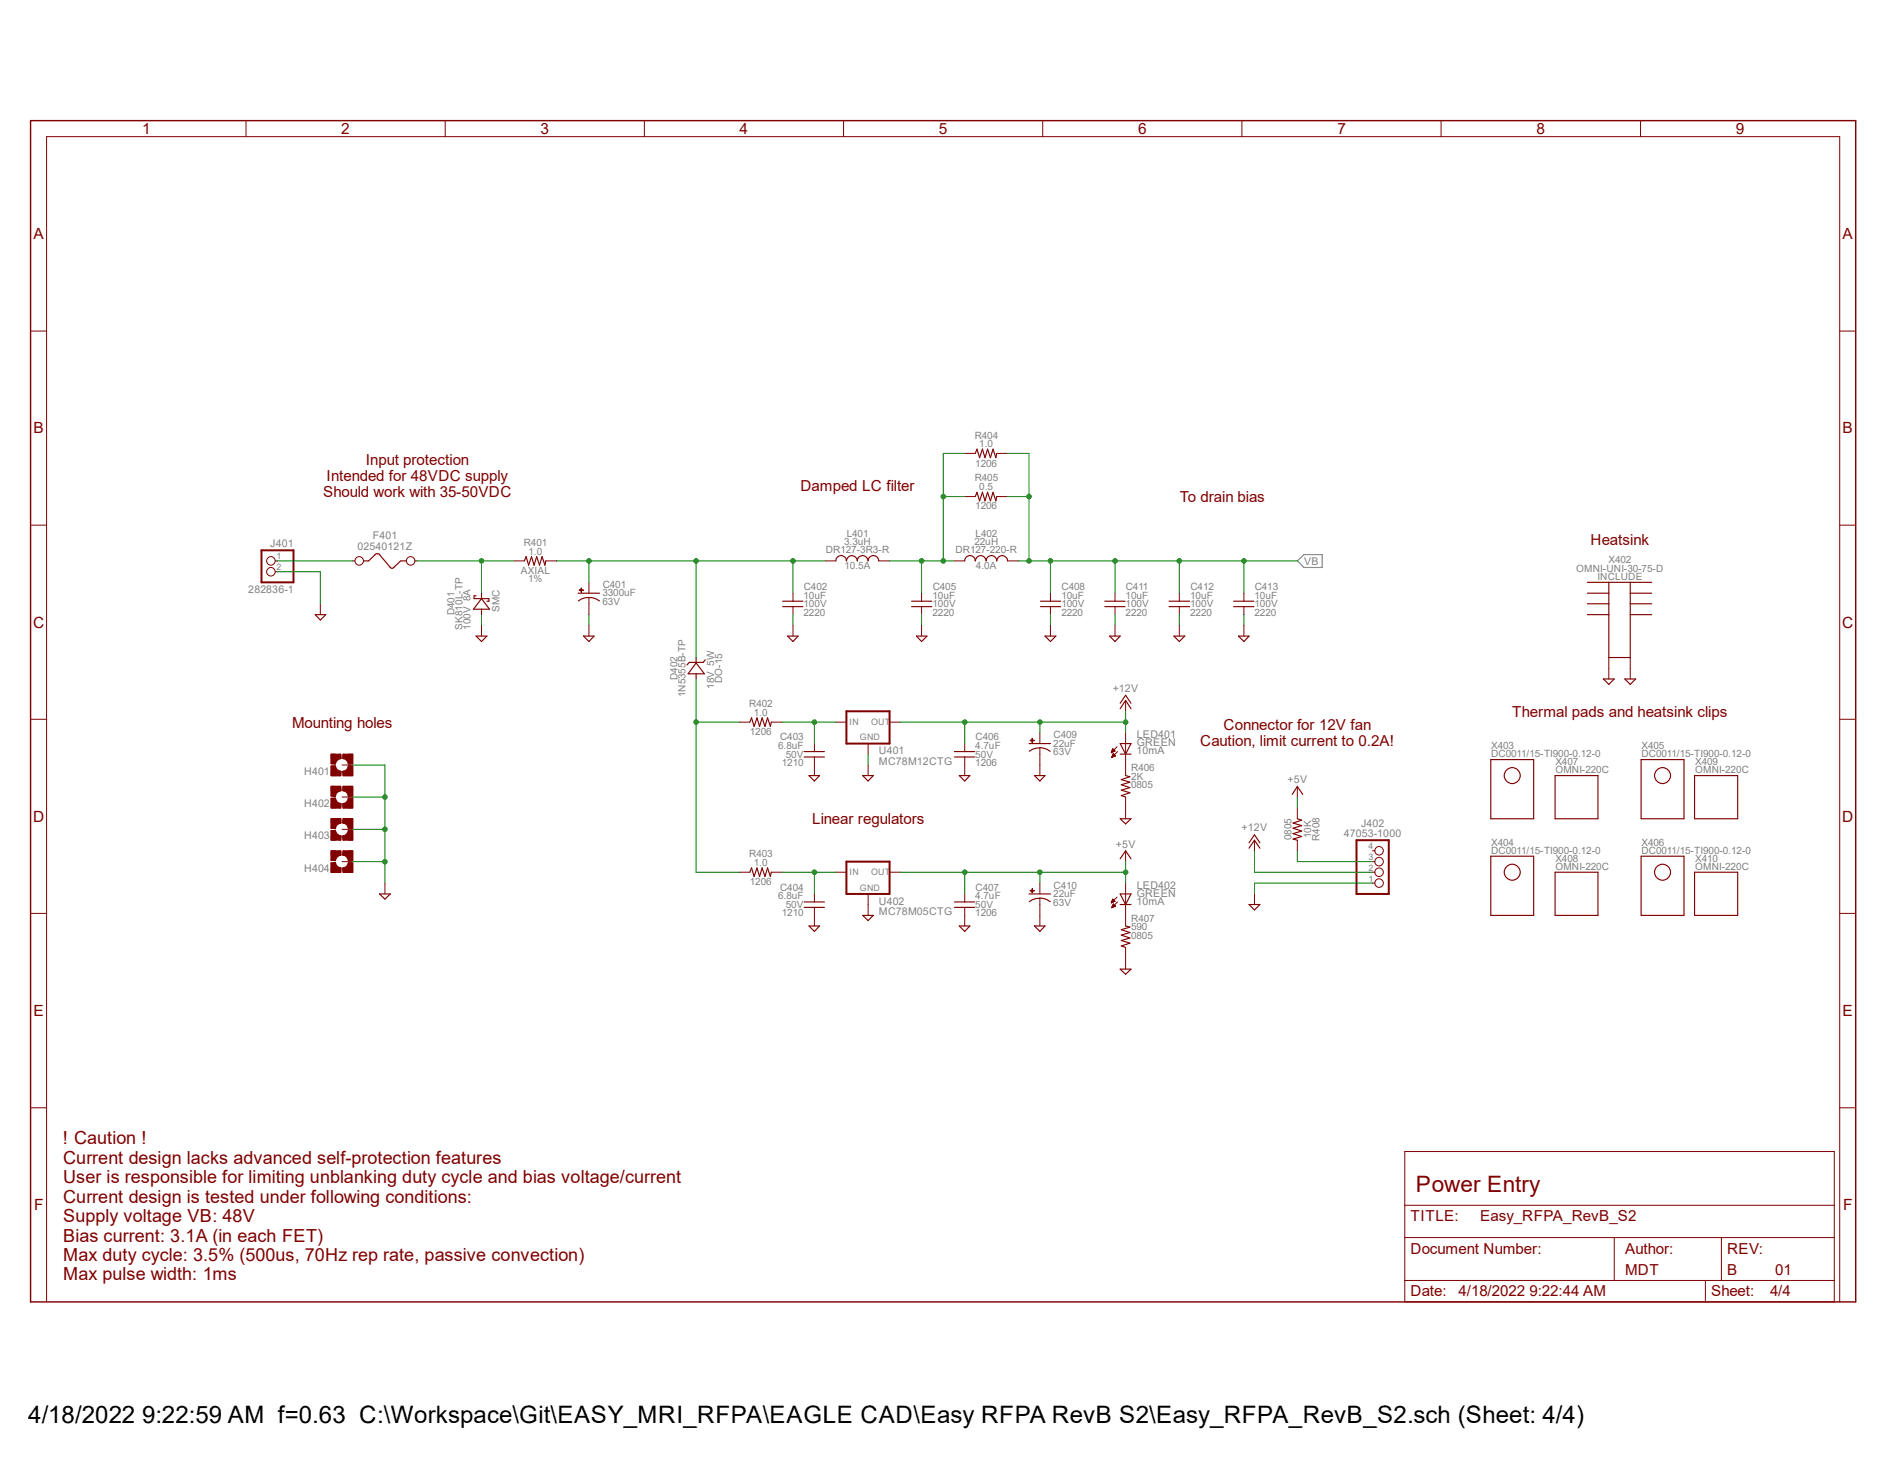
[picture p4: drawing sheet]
<svg xmlns="http://www.w3.org/2000/svg" width="279mm" height="216mm" viewBox="0 0 279 216" stroke-linecap="round" stroke-linejoin="round" font-family="sans-serif">
<path d="M192.2 83.1l1-1h2.7v1.9h-2.7z" fill="none" stroke="#808080" stroke-width=".17"/>
<path d="M125.4 105.3h6.4v4.8h-6.4zM125.4 127.6h6.4v4.8h-6.4z" fill="none" stroke="#800000" stroke-width=".3"/>
<g fill="none" stroke="#800000" stroke-width=".15">
<path d="M71.3 92.6v1.6M76.1 83.1h1.6M80.9 83.1h1.6M87.2 88.5v.9M123.8 106.9h1.6M128.6 110.1v1.6M128.6 113.3v1.6M131.8 106.9h1.5M166.8 103.7v1.6M123.8 129.2h1.6M128.6 132.4v3.2M131.8 129.2h1.5"/>
<path d="M166.8 126v1.6"/>
</g>
<g fill="none" stroke="#800000" stroke-width=".17">
<path d="M70.5 88.2h-.3v.4h2.2v.4h-.3M70.5 94.2h1.6l-.8 .8zM71.3 88.6l1.2 1.6h-2.4zM71.3 87.8v.8M71.3 90.2v.8M77.7 83.1l.2-.7 .4 1.3 .4-1.3 .4 1.3 .4-1.3 .4 1.3 .4-1.3 .4 1.3 .2-.6M85.6 87.8h3.2M85.7 89a2.67 2.67 0 0 1 3.1 0M127.8 114.9h1.6l-.8 .8zM165.9 104.9l.9-1.2 .8 1.2M165.9 104.1l.9-1.1 .8 1.1M127.8 135.6h1.6l-.8 .7z"/>
<path d="M165.9 127.2l.9-1.2 .8 1.2"/>
</g>
<path d="M85.8 87.3h.6v.1h-.6z" fill-rule="evenodd" fill="#800000"/>
<path d="M85.8 87.3h.6v.1h-.6z" fill="none" stroke="#800000" stroke-width=".15"/>
<path d="M86.1 87.1v.6z" fill-rule="evenodd" fill="#800000"/>
<g fill="none" stroke="#800000" stroke-width=".15">
<path d="M47.5 89.4v1.6M86.1 87.1v.6zM87.2 86.2v1.6M87.2 89.4v1.6M87.2 92.6v1.6M136.5 87.8v1.2M136.5 89.8v1.2M136.5 92.6v1.6M155.6 87.8v1.2M155.6 89.8v1.2M155.6 92.6v1.6M109.5 106.9h1.6"/>
<path d="M114.3 106.9h1.6M109.5 129.2h1.6M114.3 129.2h1.6"/>
</g>
<path d="M46.7 91h1.6l-.8 .8zM86.4 94.2h1.6l-.8 .8zM135 89h3M135 89.8h3M135.8 94.2h1.5l-.8 .8zM154.1 89h3M154.1 89.8h3M154.8 94.2h1.6l-.8 .8zM111.1 106.9l.2-.6 .4 1.3 .4-1.3 .4 1.3 .4-1.3 .4 1.3 .4-1.3 .4 1.3 .2-.7M111.1 129.2l.2-.7 .4 1.3 .4-1.3 .4 1.3 .4-1.3 .4 1.3 .4-1.3 .4 1.3 .2-.6" fill="none" stroke="#800000" stroke-width=".17"/>
<path d="M49.1 113.5l.6-.1a.87 .87 0 0 0 .8 .8v.7a1.54 1.54 0 0 1-1.4-1.4z" fill-rule="evenodd" fill="#800000"/>
<path d="M49.1 113.5l.6-.1a.87 .87 0 0 0 .8 .8v.7a1.54 1.54 0 0 1-1.4-1.4z" fill="none" stroke="#800000" stroke-width=".15"/>
<path d="M50.8 114.2a.87 .87 0 0 0 .8-.8l.6 .1a1.45 1.45 0 0 1-1.4 1.4z" fill-rule="evenodd" fill="#800000"/>
<path d="M50.8 114.2a.87 .87 0 0 0 .8-.8l.6 .1a1.45 1.45 0 0 1-1.4 1.4z" fill="none" stroke="#800000" stroke-width=".15"/>
<path d="M50.8 111.7a1.54 1.54 0 0 1 1.4 1.4l-.6 .1a.96 .96 0 0 0-.8-.9z" fill-rule="evenodd" fill="#800000"/>
<path d="M50.8 111.7a1.54 1.54 0 0 1 1.4 1.4l-.6 .1a.96 .96 0 0 0-.8-.9z" fill="none" stroke="#800000" stroke-width=".15"/>
<path d="M49.5 112.1l.4-.2 .6-.2v.6a.96 .96 0 0 0-.8 .9l-.6-.1 .1-.6z" fill-rule="evenodd" fill="#800000"/>
<path d="M49.5 112.1l.4-.2 .6-.2v.6a.96 .96 0 0 0-.8 .9l-.6-.1 .1-.6z" fill="none" stroke="#800000" stroke-width=".15"/>
<path d="M51.6 113.4h.7v1.5h-.7z" fill-rule="evenodd" fill="#800000"/>
<path d="M51.6 113.4h.7v1.5h-.7z" fill="none" stroke="#800000" stroke-width=".15"/>
<path d="M50.8 114.2h1.4v.7h-1.4z" fill-rule="evenodd" fill="#800000"/>
<path d="M50.8 114.2h1.4v.7h-1.4z" fill="none" stroke="#800000" stroke-width=".15"/>
<path d="M51.6 111.7h.7v1.4h-.7z" fill-rule="evenodd" fill="#800000"/>
<path d="M51.6 111.7h.7v1.4h-.7z" fill="none" stroke="#800000" stroke-width=".15"/>
<path d="M50.8 111.7h1.4v.7h-1.4z" fill-rule="evenodd" fill="#800000"/>
<path d="M50.8 111.7h1.4v.7h-1.4z" fill="none" stroke="#800000" stroke-width=".15"/>
<path d="M49 111.7h.7v1.4h-.7z" fill-rule="evenodd" fill="#800000"/>
<path d="M49 111.7h.7v1.4h-.7z" fill="none" stroke="#800000" stroke-width=".15"/>
<path d="M49.1 111.7h1.4v.7h-1.4z" fill-rule="evenodd" fill="#800000"/>
<path d="M49.1 111.7h1.4v.7h-1.4z" fill="none" stroke="#800000" stroke-width=".15"/>
<path d="M49.1 114.2h1.4v.7h-1.4z" fill-rule="evenodd" fill="#800000"/>
<path d="M49.1 114.2h1.4v.7h-1.4z" fill="none" stroke="#800000" stroke-width=".15"/>
<path d="M49 113.4h.7v1.5h-.7z" fill-rule="evenodd" fill="#800000"/>
<path d="M49 113.4h.7v1.5h-.7zM50.7 113.3h1.5" fill="none" stroke="#800000" stroke-width=".15"/>
<path d="M49.1 118.2h.6a.87 .87 0 0 0 .8 .8v.6a1.65 1.65 0 0 1-1.4-1.4z" fill-rule="evenodd" fill="#800000"/>
<path d="M49.1 118.2h.6a.87 .87 0 0 0 .8 .8v.6a1.65 1.65 0 0 1-1.4-1.4z" fill="none" stroke="#800000" stroke-width=".15"/>
<path d="M51.6 118.2h.6a1.54 1.54 0 0 1-1.4 1.4v-.6a.87 .87 0 0 0 .8-.8z" fill-rule="evenodd" fill="#800000"/>
<path d="M51.6 118.2h.6a1.54 1.54 0 0 1-1.4 1.4v-.6a.87 .87 0 0 0 .8-.8z" fill="none" stroke="#800000" stroke-width=".15"/>
<path d="M50.8 116.5a1.54 1.54 0 0 1 1.4 1.4h-.6a.87 .87 0 0 0-.8-.8z" fill-rule="evenodd" fill="#800000"/>
<path d="M50.8 116.5a1.54 1.54 0 0 1 1.4 1.4h-.6a.87 .87 0 0 0-.8-.8z" fill="none" stroke="#800000" stroke-width=".15"/>
<path d="M49.5 116.9l.4-.3 .6-.1v.6a.87 .87 0 0 0-.8 .8h-.6l.1-.6z" fill-rule="evenodd" fill="#800000"/>
<path d="M49.5 116.9l.4-.3 .6-.1v.6a.87 .87 0 0 0-.8 .8h-.6l.1-.6z" fill="none" stroke="#800000" stroke-width=".15"/>
<path d="M51.6 118.2h.7v1.4h-.7z" fill-rule="evenodd" fill="#800000"/>
<path d="M51.6 118.2h.7v1.4h-.7z" fill="none" stroke="#800000" stroke-width=".15"/>
<path d="M50.8 119h1.4v.7h-1.4z" fill-rule="evenodd" fill="#800000"/>
<path d="M50.8 119h1.4v.7h-1.4z" fill="none" stroke="#800000" stroke-width=".15"/>
<path d="M51.6 116.5h.7v1.4h-.7z" fill-rule="evenodd" fill="#800000"/>
<path d="M51.6 116.5h.7v1.4h-.7z" fill="none" stroke="#800000" stroke-width=".15"/>
<path d="M50.8 116.4h1.4v.7h-1.4z" fill-rule="evenodd" fill="#800000"/>
<path d="M50.8 116.4h1.4v.7h-1.4z" fill="none" stroke="#800000" stroke-width=".15"/>
<path d="M49 116.5h.7v1.4h-.7z" fill-rule="evenodd" fill="#800000"/>
<path d="M49 116.5h.7v1.4h-.7z" fill="none" stroke="#800000" stroke-width=".15"/>
<path d="M49.1 116.4h1.4v.7h-1.4z" fill-rule="evenodd" fill="#800000"/>
<path d="M49.1 116.4h1.4v.7h-1.4z" fill="none" stroke="#800000" stroke-width=".15"/>
<path d="M49.1 119h1.4v.7h-1.4z" fill-rule="evenodd" fill="#800000"/>
<path d="M49.1 119h1.4v.7h-1.4z" fill="none" stroke="#800000" stroke-width=".15"/>
<path d="M49 118.2h.7v1.4h-.7z" fill-rule="evenodd" fill="#800000"/>
<path d="M49 118.2h.7v1.4h-.7zM50.7 118h1.5" fill="none" stroke="#800000" stroke-width=".15"/>
<path d="M49.1 123l.6-.1a.96 .96 0 0 0 .8 .9v.6a1.65 1.65 0 0 1-1.4-1.4z" fill-rule="evenodd" fill="#800000"/>
<path d="M49.1 123l.6-.1a.96 .96 0 0 0 .8 .9v.6a1.65 1.65 0 0 1-1.4-1.4z" fill="none" stroke="#800000" stroke-width=".15"/>
<path d="M51.6 122.9l.6 .1a1.54 1.54 0 0 1-1.4 1.4v-.6a.96 .96 0 0 0 .8-.9z" fill-rule="evenodd" fill="#800000"/>
<path d="M51.6 122.9l.6 .1a1.54 1.54 0 0 1-1.4 1.4v-.6a.96 .96 0 0 0 .8-.9z" fill="none" stroke="#800000" stroke-width=".15"/>
<path d="M50.8 121.2a1.45 1.45 0 0 1 1.4 1.4l-.6 .1a.87 .87 0 0 0-.8-.8z" fill-rule="evenodd" fill="#800000"/>
<path d="M50.8 121.2a1.45 1.45 0 0 1 1.4 1.4l-.6 .1a.87 .87 0 0 0-.8-.8z" fill="none" stroke="#800000" stroke-width=".15"/>
<path d="M49.5 121.7l.4-.3 .6-.2v.7a.87 .87 0 0 0-.8 .8l-.6-.1 .1-.6z" fill-rule="evenodd" fill="#800000"/>
<path d="M49.5 121.7l.4-.3 .6-.2v.7a.87 .87 0 0 0-.8 .8l-.6-.1 .1-.6z" fill="none" stroke="#800000" stroke-width=".15"/>
<path d="M51.6 123h.7v1.4h-.7z" fill-rule="evenodd" fill="#800000"/>
<path d="M51.6 123h.7v1.4h-.7z" fill="none" stroke="#800000" stroke-width=".15"/>
<path d="M50.8 123.7h1.4v.7h-1.4z" fill-rule="evenodd" fill="#800000"/>
<path d="M50.8 123.7h1.4v.7h-1.4z" fill="none" stroke="#800000" stroke-width=".15"/>
<path d="M51.6 121.2h.7v1.5h-.7z" fill-rule="evenodd" fill="#800000"/>
<path d="M51.6 121.2h.7v1.5h-.7z" fill="none" stroke="#800000" stroke-width=".15"/>
<path d="M50.8 121.2h1.4v.7h-1.4z" fill-rule="evenodd" fill="#800000"/>
<path d="M50.8 121.2h1.4v.7h-1.4z" fill="none" stroke="#800000" stroke-width=".15"/>
<path d="M49 121.2h.7v1.5h-.7z" fill-rule="evenodd" fill="#800000"/>
<path d="M49 121.2h.7v1.5h-.7z" fill="none" stroke="#800000" stroke-width=".15"/>
<path d="M49.1 121.2h1.4v.7h-1.4z" fill-rule="evenodd" fill="#800000"/>
<path d="M49.1 121.2h1.4v.7h-1.4z" fill="none" stroke="#800000" stroke-width=".15"/>
<path d="M49.1 123.7h1.4v.7h-1.4z" fill-rule="evenodd" fill="#800000"/>
<path d="M49.1 123.7h1.4v.7h-1.4z" fill="none" stroke="#800000" stroke-width=".15"/>
<path d="M49 123h.7v1.4h-.7z" fill-rule="evenodd" fill="#800000"/>
<path d="M49 123h.7v1.4h-.7zM50.7 122.8h1.5" fill="none" stroke="#800000" stroke-width=".15"/>
<path d="M49.1 127.8l.6-.1a.87 .87 0 0 0 .8 .8v.7a1.55 1.55 0 0 1-1.4-1.4z" fill-rule="evenodd" fill="#800000"/>
<path d="M49.1 127.8l.6-.1a.87 .87 0 0 0 .8 .8v.7a1.55 1.55 0 0 1-1.4-1.4z" fill="none" stroke="#800000" stroke-width=".15"/>
<path d="M50.8 128.5a.87 .87 0 0 0 .8-.8l.6 .1a1.45 1.45 0 0 1-1.4 1.4z" fill-rule="evenodd" fill="#800000"/>
<path d="M50.8 128.5a.87 .87 0 0 0 .8-.8l.6 .1a1.45 1.45 0 0 1-1.4 1.4z" fill="none" stroke="#800000" stroke-width=".15"/>
<path d="M50.8 126a1.54 1.54 0 0 1 1.4 1.4l-.6 .1a.96 .96 0 0 0-.8-.9z" fill-rule="evenodd" fill="#800000"/>
<path d="M50.8 126a1.54 1.54 0 0 1 1.4 1.4l-.6 .1a.96 .96 0 0 0-.8-.9z" fill="none" stroke="#800000" stroke-width=".15"/>
<path d="M49.5 126.4l.4-.2 .6-.2v.6a.96 .96 0 0 0-.8 .9l-.6-.1 .1-.6z" fill-rule="evenodd" fill="#800000"/>
<path d="M49.5 126.4l.4-.2 .6-.2v.6a.96 .96 0 0 0-.8 .9l-.6-.1 .1-.6z" fill="none" stroke="#800000" stroke-width=".15"/>
<path d="M51.6 127.8h.7v1.4h-.7z" fill-rule="evenodd" fill="#800000"/>
<path d="M51.6 127.8h.7v1.4h-.7z" fill="none" stroke="#800000" stroke-width=".15"/>
<path d="M50.8 128.5h1.4v.7h-1.4z" fill-rule="evenodd" fill="#800000"/>
<path d="M50.8 128.5h1.4v.7h-1.4z" fill="none" stroke="#800000" stroke-width=".15"/>
<path d="M51.6 126h.7v1.4h-.7z" fill-rule="evenodd" fill="#800000"/>
<path d="M51.6 126h.7v1.4h-.7z" fill="none" stroke="#800000" stroke-width=".15"/>
<path d="M50.8 126h1.4v.7h-1.4z" fill-rule="evenodd" fill="#800000"/>
<path d="M50.8 126h1.4v.7h-1.4z" fill="none" stroke="#800000" stroke-width=".15"/>
<path d="M49 126h.7v1.4h-.7z" fill-rule="evenodd" fill="#800000"/>
<path d="M49 126h.7v1.4h-.7z" fill="none" stroke="#800000" stroke-width=".15"/>
<path d="M49.1 126h1.4v.7h-1.4z" fill-rule="evenodd" fill="#800000"/>
<path d="M49.1 126h1.4v.7h-1.4z" fill="none" stroke="#800000" stroke-width=".15"/>
<path d="M49.1 128.5h1.4v.7h-1.4z" fill-rule="evenodd" fill="#800000"/>
<path d="M49.1 128.5h1.4v.7h-1.4z" fill="none" stroke="#800000" stroke-width=".15"/>
<path d="M49 127.8h.7v1.4h-.7z" fill-rule="evenodd" fill="#800000"/>
<g fill="none" stroke="#800000" stroke-width=".15">
<path d="M142.9 73.5h1.6M142.9 67.1h1.6M147.7 73.5h1.6M147.7 67.1h1.6M52.2 83.1h.4M61.4 83.1h.4M117.5 87.8v1.2M117.5 89.8v1.2M117.5 92.6v1.6M122.2 83.1h1.6M130.2 83.1h1.6M141.3 83.1h1.6"/>
<path d="M149.3 83.1h1.6M165.2 87.8v1.2M165.2 89.8v1.2M165.2 92.6v1.6M174.7 87.8v1.2M174.7 89.8v1.2M174.7 92.6v1.6M184.3 87.8v1.2M184.3 89.8v1.2M184.3 92.6v1.6M238.3 97.4v3.1M241.5 97.4v3.1"/>
<path d="M120.6 110.1v1.2M120.6 112.1v2.8M142.9 110.1v1.2M142.9 112.1v2.8M164.6 111.4h.1M164.6 111.3h.2M164.7 111.3h.2M164.7 111.3h.4M164.7 111.2h.5M164.7 111.2h.4M164.7 112.1h.1M164.7 112.1h.2"/>
<path d="M164.8 111.1h.3M164.8 111.1h.2M164.8 112h.2M164.8 112h.3M164.8 111h.2M164.8 111h.1M164.8 111.9h.5M164.8 111.9h.4M164.8 110.9h.1M164.8 111.8h.3M164.9 111.7h.2M164.9 111.7h.1"/>
<path d="M164.9 111.6h.1M165.2 111.2l-.4-.3-.2 .6M165.2 111.2l-.6 .3M165.3 111.9l-.4-.3-.2 .6M165.3 111.9l-.6 .3M165.5 110.6l-.9 .9M165.6 111.3l-.9 .9M166.8 108.5v6.4M166.8 118v3.2M192.2 116.5v1.5M192.2 119.6v1.6M49 127.8h.7v1.4h-.7z"/>
<path d="M50.7 127.6h1.5M57 130.8v1.6M120.6 132.4v1.2M120.6 134.4v2.7M142.9 132.4v1.2M142.9 134.4v2.7M154.1 133v.9M164.6 133.7h.1M164.6 133.6h.2M164.7 133.6h.2M164.7 133.5h.3M164.7 133.5h.4"/>
<path d="M164.7 133.4h.4M164.7 134.4h.1M164.7 134.4h.2M164.8 133.4h.3M164.8 133.3h.3M164.8 134.3h.2M164.8 134.2h.3M164.8 133.3h.2M164.8 133.3h.1M164.8 134.2h.4M164.8 133.1l.4 .4-.6 .2zM164.8 133.2h.1"/>
<path d="M164.8 134.1h.4M164.8 134.1h.3M164.9 134h.2M164.9 134h.1M164.9 133.9l.4 .3-.6 .2zM164.9 133.9h.1M165.5 132.8l-.9 .9M165.6 133.6l-.9 .8M166.8 130.8v6.3M185.8 124.4v1.6M185.8 132.4v1.5M192.2 124.4v1.6"/>
<path d="M203.3 127.6h.4M203.3 126h.4M203.3 129.2h.4M203.3 130.8h.4M166.8 140.3v3.2"/>
<circle cx="53.2" cy="83.1" r=".63"/>
<circle cx="60.8" cy="83.1" r=".63"/>
<circle cx="204.3" cy="127.6" r=".63"/>
<circle cx="204.3" cy="129.2" r=".63"/>
<circle cx="204.3" cy="130.8" r=".63"/>
<circle cx="204.3" cy="126" r=".63"/>
</g>
<g fill="none" stroke="#800000" stroke-width=".17">
<path d="M144.5 73.5l.2-.6 .4 1.3 .4-1.3 .4 1.3 .4-1.3 .4 1.3 .4-1.3 .4 1.3 .2-.7M144.5 67.1l.2-.6 .4 1.3 .4-1.3 .4 1.3 .4-1.3 .4 1.3 .4-1.3 .4 1.3 .2-.7M55.5 82.1a.57 .57 0 0 1 .8 0M55.6 82.1l-1 1h-.8M56.2 82.1l1.6 1.9M59.4 83.1l-1 .9a.34 .34 0 0 1-.6 0M59.4 83.1h.8M103.1 98.2l1.3 1.6h-2.5zM103.1 97.4v.8M103.1 99.8v.7M104.5 97.7l-.3 .4h-2.1l-.3 .4M116 89h3"/>
<path d="M116 89.8h3M116.7 94.2h1.5l-.7 .8zM123.8 83.1a.78 .78 0 0 1 .8-.8 .78 .78 0 0 1 .8 .8 .8 .8 0 0 1 .8-.8 .8 .8 0 0 1 .8 .8 .8 .8 0 0 1 .8-.8 .8 .8 0 0 1 .8 .8 .78 .78 0 0 1 .8-.8 .78 .78 0 0 1 .8 .8M142.9 83.1a.78 .78 0 0 1 .8-.8 .78 .78 0 0 1 .8 .8 .8 .8 0 0 1 .8-.8 .8 .8 0 0 1 .8 .8 .78 .78 0 0 1 .8-.8 .78 .78 0 0 1 .8 .8 .8 .8 0 0 1 .8-.8 .8 .8 0 0 1 .8 .8M163.7 89h3M163.7 89.8h3M164.4 94.2h1.5l-.7 .8zM173.2 89h3M173.2 89.8h3M173.9 94.2h1.6l-.8 .8zM182.8 89h3M182.8 89.8h3"/>
<path d="M183.5 94.2h1.5l-.7 .8zM235.2 86.2h9.5M235.2 87.8h3.1M235.2 89.4h3.1M235.2 91h3.1M238.3 86.2v11.2h3.2v-11.2M241.5 87.8h3.2M241.5 89.4h3.2M241.5 91h3.2M119.1 111.3h3M119.1 112.1h3M119.8 114.9h1.6l-.8 .8z"/>
<path d="M141.4 111.3h3M141.4 112.1h3M142.1 114.9h1.6l-.8 .8zM165.9 110.1h1.7l-.8 1.6zM165.9 111.7h1.7M166.8 114.9l.6 .1-1.3 .4 1.3 .4-1.3 .4 1.3 .4-1.3 .4 1.3 .4-1.3 .4 .7 .2M191.4 117.6l.8-1.1 .8 1.1M237.5 100.5h1.6l-.8 .8zM240.7 100.5h1.6l-.8 .8zM56.2 132.4h1.6l-.8 .7zM119.1 133.6h3M119.1 134.4h3"/>
<path d="M119.8 137.1h1.6l-.8 .8zM141.4 133.6h3M141.4 134.4h3M142.1 137.1h1.6l-.8 .8zM152.4 132.4h3.2M154.1 133l1 .2 .5 .3M154.1 133l-1.1 .2-.5 .3M165.9 132.4h1.7l-.8 1.5zM165.9 133.9h1.7M165.9 121.2h1.7l-.8 .8zM166.8 137.1l.6 .2-1.3 .4 1.3 .4-1.3 .4 1.3 .4-1.3 .4 1.3 .4-1.3 .4 .7 .2M185 133.9h1.6l-.8 .8z"/>
<path d="M185 125.6l.8-1.2 .8 1.2M185 124.8l.8-1.2 .8 1.2M192.2 121.2l.6 .3-1.2 .4 1.2 .4-1.2 .3 1.2 .5-1.2 .3 1.2 .5-1.2 .3 .6 .2M165.9 143.5h1.7l-.8 .8z"/>
</g>
<path d="M201 124.4h4.7v8h-4.7z" fill="none" stroke="#800000" stroke-width=".3"/>
<path d="M152.6 131.9h.6v.1h-.6z" fill-rule="evenodd" fill="#800000"/>
<path d="M152.6 131.9h.6v.1h-.6z" fill="none" stroke="#800000" stroke-width=".15"/>
<path d="M152.9 131.6h.1v.6h-.1z" fill-rule="evenodd" fill="#800000"/>
<path d="M154.1 110.7v1M152.9 131.6h.1v.6h-.1zM154.1 130.8v1.6M154.1 133.9v3.2" fill="none" stroke="#800000" stroke-width=".15"/>
<path d="M152.4 110.1h3.2M154.1 110.7l1 .3 .5 .3M154.1 110.7l-1.1 .3-.5 .3M153.2 137.1h1.6l-.7 .8z" fill="none" stroke="#800000" stroke-width=".17"/>
<path d="M152.6 109.6h.6v.1h-.6z" fill-rule="evenodd" fill="#800000"/>
<path d="M152.6 109.6h.6v.1h-.6z" fill="none" stroke="#800000" stroke-width=".15"/>
<path d="M152.9 109.3h.1v.6h-.1z" fill-rule="evenodd" fill="#800000"/>
<g fill="none" stroke="#800000" stroke-width=".15">
<path d="M36.4 17.9v2.3M66 17.9v2.3M95.5 17.9v2.3M125 17.9v2.3M154.5 17.9v2.3M184 17.9v2.3M213.5 17.9v2.3M243 17.9v2.3M4.5 49h2.4M272.5 49h2.4M4.5 77.8h2.4M272.5 77.8h2.4"/>
<path d="M40.8 83.1h.3M40.8 84.7h.3M4.5 106.5h2.4M152.9 109.3h.1v.6h-.1zM154.1 108.5v1.6M154.1 111.7v3.2M272.5 106.5h2.4M4.5 135.3h2.4M272.5 135.3h2.4M4.5 164h2.4M208.1 170.5h63.6v22.3h-63.6zM208.1 178.5h63.6"/>
<path d="M272.5 164h2.4M6.9 192.8v-172.6h265.6v172.6M208.1 183.3h63.6M208.1 189.6h63.6M239.1 183.3v6.3M252.6 189.6v3.2M255 183.3v6.3"/>
<circle cx="40.1" cy="83.1" r=".63"/>
<circle cx="40.1" cy="84.7" r=".63"/>
</g>
<g fill="none" stroke="#800000" stroke-width=".17">
<path d="M153.2 114.9h1.6l-.7 .8zM220.9 112.5h6.3v8.7h-6.3zM230.4 114.9h6.3v6.3h-6.3zM243.1 112.5h6.4v8.7h-6.4zM251 114.9h6.4v6.3h-6.4zM220.9 126.8h6.3v8.8h-6.3zM230.4 129.2h6.3v6.4h-6.3zM243.1 126.8h6.4v8.8h-6.4zM251 129.2h6.4v6.4h-6.4z"/>
<circle cx="224" cy="114.9" r="1.18"/>
<circle cx="246.3" cy="114.9" r="1.18"/>
<circle cx="224" cy="129.2" r="1.18"/>
<circle cx="246.3" cy="129.2" r="1.18"/>
</g>
<path d="M38.7 81.5h4.8v4.7h-4.8z" fill="none" stroke="#800000" stroke-width=".3"/>
<path d="M4.5 17.9h270.4v174.9h-270.4z" fill="none" stroke="#800000" stroke-width=".21"/>
<path d="M41.1 84.7h6.4v4.7M71.3 91v1.6M87.2 91v1.6M136.5 91v1.6M155.6 91v1.6M52.2 113.3h4.8v17.5M128.6 111.7v1.6M52.2 127.6h4.8" fill="none" stroke="#008000" stroke-width=".15"/>
<circle cx="57" cy="127.6" r=".33" fill="#008000"/>
<g fill="none" stroke="#008000" stroke-width=".15">
<path d="M52.2 122.8h4.8"/>
<circle cx="57" cy="127.6" r=".33"/>
</g>
<circle cx="57" cy="122.8" r=".33" fill="#008000"/>
<g fill="none" stroke="#008000" stroke-width=".15">
<path d="M52.2 118h4.8"/>
<circle cx="57" cy="122.8" r=".33"/>
</g>
<circle cx="57" cy="118" r=".33" fill="#008000"/>
<g fill="none" stroke="#008000" stroke-width=".15">
<path d="M117.5 91v1.6M165.2 91v1.6M174.7 91v1.6M184.3 91v1.6M133.3 106.9h9.6v3.2M203.3 130.8h-17.5v1.6"/>
<circle cx="57" cy="118" r=".33"/>
</g>
<circle cx="142.9" cy="106.9" r=".33" fill="#008000"/>
<g fill="none" stroke="#008000" stroke-width=".15">
<path d="M142.9 106.9h23.9v1.6M154.1 106.9v1.6"/>
<circle cx="142.9" cy="106.9" r=".33"/>
</g>
<circle cx="154.1" cy="106.9" r=".33" fill="#008000"/>
<g fill="none" stroke="#008000" stroke-width=".15">
<path d="M166.8 105.3v1.6"/>
<circle cx="154.1" cy="106.9" r=".33"/>
</g>
<circle cx="166.8" cy="106.9" r=".33" fill="#008000"/>
<g fill="none" stroke="#008000" stroke-width=".15">
<path d="M133.3 129.2h9.6v3.2M185.8 126v3.2h17.5"/>
<circle cx="166.8" cy="106.9" r=".33"/>
</g>
<circle cx="142.9" cy="129.2" r=".33" fill="#008000"/>
<g fill="none" stroke="#008000" stroke-width=".15">
<path d="M142.9 129.2h23.9v1.6M154.1 129.2v1.6"/>
<circle cx="142.9" cy="129.2" r=".33"/>
</g>
<circle cx="154.1" cy="129.2" r=".33" fill="#008000"/>
<g fill="none" stroke="#008000" stroke-width=".15">
<path d="M166.8 127.6v1.6"/>
<circle cx="154.1" cy="129.2" r=".33"/>
</g>
<circle cx="166.8" cy="129.2" r=".33" fill="#008000"/>
<g fill="none" stroke="#008000" stroke-width=".15">
<path d="M115.9 106.9h7.9M120.6 106.9v3.2M192.2 118v1.6"/>
<circle cx="166.8" cy="129.2" r=".33"/>
</g>
<circle cx="120.7" cy="106.9" r=".33" fill="#008000"/>
<g fill="none" stroke="#008000" stroke-width=".15">
<path d="M61.8 83.1h14.3M71.3 83.1v4.7"/>
<circle cx="120.7" cy="106.9" r=".33"/>
</g>
<circle cx="71.3" cy="83.1" r=".33" fill="#008000"/>
<g fill="none" stroke="#008000" stroke-width=".15">
<path d="M41.1 83.1h11.1M82.5 83.1h4.7v3.1"/>
<circle cx="71.3" cy="83.1" r=".33"/>
</g>
<circle cx="87.3" cy="83.1" r=".33" fill="#008000"/>
<g fill="none" stroke="#008000" stroke-width=".15">
<path d="M87.2 83.1h35M117.5 83.1v4.7"/>
<circle cx="87.3" cy="83.1" r=".33"/>
</g>
<circle cx="117.5" cy="83.1" r=".33" fill="#008000"/>
<g fill="none" stroke="#008000" stroke-width=".15">
<path d="M103.1 83.1v14.3"/>
<circle cx="117.5" cy="83.1" r=".33"/>
</g>
<circle cx="103.1" cy="83.1" r=".33" fill="#008000"/>
<g fill="none" stroke="#008000" stroke-width=".15">
<path d="M142.9 73.5h-3.2v9.6M131.8 83.1h9.5"/>
<circle cx="103.1" cy="83.1" r=".33"/>
</g>
<circle cx="139.7" cy="83.1" r=".33" fill="#008000"/>
<g fill="none" stroke="#008000" stroke-width=".15">
<path d="M136.5 83.1v4.7"/>
<circle cx="139.7" cy="83.1" r=".33"/>
</g>
<circle cx="136.5" cy="83.1" r=".33" fill="#008000"/>
<g fill="none" stroke="#008000" stroke-width=".15">
<path d="M142.9 67.1h-3.2v6.4"/>
<circle cx="136.5" cy="83.1" r=".33"/>
</g>
<circle cx="139.7" cy="73.5" r=".33" fill="#008000"/>
<g fill="none" stroke="#008000" stroke-width=".15">
<path d="M149.3 73.5h3.1v9.6M150.9 83.1h4.7"/>
<circle cx="139.7" cy="73.5" r=".33"/>
</g>
<circle cx="152.4" cy="83.1" r=".33" fill="#008000"/>
<g fill="none" stroke="#008000" stroke-width=".15">
<path d="M192.2 83.1h-36.6v4.7"/>
<circle cx="152.4" cy="83.1" r=".33"/>
</g>
<circle cx="155.6" cy="83.1" r=".33" fill="#008000"/>
<g fill="none" stroke="#008000" stroke-width=".15">
<path d="M165.2 83.1v4.7"/>
<circle cx="155.6" cy="83.1" r=".33"/>
</g>
<circle cx="165.2" cy="83.1" r=".33" fill="#008000"/>
<g fill="none" stroke="#008000" stroke-width=".15">
<path d="M174.7 83.1v4.7"/>
<circle cx="165.2" cy="83.1" r=".33"/>
</g>
<circle cx="174.7" cy="83.1" r=".33" fill="#008000"/>
<g fill="none" stroke="#008000" stroke-width=".15">
<path d="M184.3 83.1v4.7"/>
<circle cx="174.7" cy="83.1" r=".33"/>
</g>
<circle cx="184.3" cy="83.1" r=".33" fill="#008000"/>
<g fill="none" stroke="#008000" stroke-width=".15">
<path d="M149.3 67.1h3.1v6.4"/>
<circle cx="184.3" cy="83.1" r=".33"/>
</g>
<circle cx="152.4" cy="73.5" r=".33" fill="#008000"/>
<g fill="none" stroke="#008000" stroke-width=".15">
<path d="M115.9 129.2h7.9M120.6 129.2v3.2"/>
<circle cx="152.4" cy="73.5" r=".33"/>
</g>
<circle cx="120.7" cy="129.2" r=".33" fill="#008000"/>
<g fill="none" stroke="#008000" stroke-width=".15">
<path d="M103.1 106.9h6.4M103.1 100.5v28.7h6.4M192.2 126v1.6h11.1"/>
<circle cx="120.7" cy="129.2" r=".33"/>
</g>
<circle cx="103.1" cy="106.9" r=".33" fill="#008000"/>
<circle cx="103.1" cy="106.9" r=".33" fill="none" stroke="#008000" stroke-width=".15"/>
<text font-size="3.6" x="4.2" y="210.7">4/18/2022 9:22:59 AM f=0.63 C:\Workspace\Git\EASY_MRI_RFPA\EAGLE CAD\Easy RFPA RevB S2\Easy_RFPA_RevB_S2.sch (Sheet: 4/4)</text>
<text font-size="3.3" fill="#800000" x="209.8" y="176.5">Power Entry</text>
<g font-size="2.7" fill="#800000">
<text x="9.3" y="169.5">! Caution !</text>
<text x="9.4" y="172.3">Current design lacks advanced self-protection features</text>
<text x="9.4" y="175.2">User is responsible for limiting unblanking duty cycle and bias voltage/current</text>
<text x="9.4" y="178.1">Current design is tested under following conditions:</text>
<text x="9.4" y="181">Supply voltage VB: 48V</text>
<text x="9.4" y="183.9">Bias current: 3.1A (in each FET)</text>
<text x="9.4" y="186.7">Max duty cycle: 3.5% (500us, 70Hz rep rate, passive convection)</text>
<text x="9.4" y="189.6">Max pulse width: 1ms</text>
</g>
<g font-size="2.3" fill="#800000">
<text x="21" y="19.9">1</text>
<text x="50.5" y="19.9">2</text>
<text x="80.1" y="19.9">3</text>
<text x="109.6" y="19.9">4</text>
<text x="139.1" y="19.9">5</text>
<text x="168.6" y="19.9">6</text>
<text x="198.1" y="19.9">7</text>
<text x="227.6" y="19.9">8</text>
<text x="257.1" y="19.9">9</text>
<text x="5" y="35.4">A</text>
<text x="273" y="35.4">A</text>
<text x="5" y="64.2">B</text>
<text x="273" y="64.2">B</text>
<text x="4.9" y="93">C</text>
<text x="272.9" y="93">C</text>
<text x="4.9" y="121.7">D</text>
<text x="272.9" y="121.7">D</text>
<text x="5" y="150.5">E</text>
<text x="273" y="150.5">E</text>
<text x="5" y="179.2">F</text>
<text x="273" y="179.2">F</text>
</g>
<g font-size="2.2" fill="#800000">
<text x="48.4" y="71.2">Intended for 48VDC supply</text>
<text x="54.2" y="68.8">Input protection</text>
<text x="47.9" y="73.5">Should work with 35-50VDC</text>
<text x="118.6" y="72.7">Damped LC filter</text>
<text x="174.8" y="74.3">To drain bias</text>
<text x="235.6" y="80.7">Heatsink</text>
<text x="43.3" y="107.7">Mounting holes</text>
<text x="224" y="106.1">Thermal pads and heatsink clips</text>
<text x="177.8" y="110.5">Caution, limit current to 0.2A!</text>
<text x="181.3" y="108.1">Connector for 12V fan</text>
<text x="120.3" y="122">Linear regulators</text>
<text x="209" y="180.8">TITLE:</text>
<text x="209" y="185.6">Document Number:</text>
<text x="219.3" y="180.8">Easy_RFPA_RevB_S2</text>
<text x="240.7" y="185.6">Author:</text>
<text x="255.9" y="185.6">REV:</text>
<text x="209" y="192">Date:</text>
<text x="216.1" y="192">4/18/2022 9:22:44 AM</text>
<text x="240.7" y="188.8">MDT</text>
<text x="253.5" y="192">Sheet:</text>
<text x="255.9" y="188.8">B</text>
<text x="262.2" y="192">4/4</text>
<text x="263" y="188.8">01</text>
</g>
<g font-size="1.6" fill="#808080">
<text x="40" y="81.1">J401</text>
<text x="53" y="81.5">02540121Z</text>
<text x="55.2" y="79.9">F401</text>
<text x="193.2" y="83.6">VB</text>
<text x="36.8" y="87.8">282836-1</text>
<text x="164.8" y="102.4">+12V</text>
<text x="130.2" y="111.7">U401</text>
<text x="130.2" y="113.3">MC78M12CTG</text>
<text x="168.4" y="111.7">10mA</text>
<text x="168.4" y="109.3">LED401</text>
<text x="168.4" y="110.5">GREEN</text>
<text x="45.1" y="114.7">H401</text>
<text x="45.1" y="119.5">H402</text>
<text x="190.7" y="115.9">+5V</text>
<text x="45.1" y="124.3">H403</text>
<text x="165.3" y="125.5">+5V</text>
<text x="183.9" y="123.1">+12V</text>
<text x="199.1" y="124">47053-1000</text>
<text x="201.6" y="122.4">J402</text>
<text x="45.1" y="129.1">H404</text>
<text x="168.4" y="131.6">LED402</text>
<text x="130.2" y="133.9">U402</text>
<text x="130.2" y="135.5">MC78M05CTG</text>
<text x="168.4" y="133.9">10mA</text>
<text x="168.4" y="132.8">GREEN</text>
</g>
<g font-size="1.5" fill="#808080">
<text x="144.4" y="64.9">R404</text>
<text x="144.4" y="71.3">R405</text>
<text x="144.5" y="69.1">1206</text>
<text x="145.1" y="66.2">1.0</text>
<text x="144.5" y="75.4">1206</text>
<text x="145.1" y="72.6">0.5</text>
<text x="77.6" y="80.9">R401</text>
<text x="78.3" y="82.1">1.0</text>
<text x="122.3" y="81.9">DR127-3R3-R</text>
<text x="125.1" y="80.7">3.3uH</text>
<text x="125.4" y="79.5">L401</text>
<text x="141.6" y="81.9">DR127-220-R</text>
<text x="144.4" y="80.7">22uH</text>
<text x="144.5" y="79.5">L402</text>
<text x="238.3" y="83.4">X402</text>
<text x="77.2" y="85">AXIAL</text>
<text x="78.2" y="86.2">1%</text>
<text x="89.2" y="88.3">3300uF</text>
<text x="89.2" y="89.6">63V</text>
<text x="89.3" y="87">C401</text>
<text x="119" y="88.6">10uF</text>
<text x="119" y="89.9">100V</text>
<text x="119.1" y="87.4">C402</text>
<text x="125.1" y="84.2">10.5A</text>
<text x="138.1" y="88.6">10uF</text>
<text x="138.1" y="89.9">100V</text>
<text x="138.2" y="87.4">C405</text>
<text x="144.6" y="84.2">4.0A</text>
<text x="157.2" y="88.6">10uF</text>
<text x="157.2" y="89.9">100V</text>
<text x="157.3" y="87.4">C408</text>
<text x="166.8" y="88.6">10uF</text>
<text x="166.8" y="89.9">100V</text>
<text x="166.8" y="87.4">C411</text>
<text x="176.3" y="88.6">10uF</text>
<text x="176.3" y="89.9">100V</text>
<text x="176.4" y="87.4">C412</text>
<text x="185.9" y="88.6">10uF</text>
<text x="185.9" y="89.9">100V</text>
<text x="185.9" y="87.4">C413</text>
<text x="233.5" y="84.7">OMNI-UNI-30-75-D</text>
<text x="236.6" y="85.9">INCLUDE</text>
<text x="67.4" y="91.1" transform="rotate(-90 67.4 91.1)">D401</text>
<text x="68.5" y="93.2" transform="rotate(-90 68.5 93.2)">SK810L-TP</text>
<text x="69.7" y="93.3" transform="rotate(-90 69.7 93.3)">100V 8A</text>
<text x="74" y="90.7" transform="rotate(-90 74 90.7)">SMC</text>
<text x="119" y="91.2">2220</text>
<text x="138.1" y="91.2">2220</text>
<text x="157.2" y="91.2">2220</text>
<text x="166.8" y="91.2">2220</text>
<text x="176.3" y="91.2">2220</text>
<text x="185.9" y="91.2">2220</text>
<text x="100.4" y="100.7" transform="rotate(-90 100.4 100.7)">D402</text>
<text x="105.8" y="102" transform="rotate(-90 105.8 102)">18V 5W</text>
<text x="107" y="101.1" transform="rotate(-90 107 101.1)">DO-15</text>
<text x="101.6" y="103.3" transform="rotate(-90 101.6 103.3)">1N5355B-TP</text>
<text x="111" y="104.7">R402</text>
<text x="111.7" y="106">1.0</text>
<text x="111.1" y="108.8">1206</text>
<text x="115.3" y="110.9">6.8uF</text>
<text x="115.6" y="109.6">C403</text>
<text x="115.8" y="113.5">1210</text>
<text x="116.4" y="112.2">50V</text>
<text x="144.5" y="110.9">4.7uF</text>
<text x="144.5" y="112.2">50V</text>
<text x="144.5" y="113.5">1206</text>
<text x="144.5" y="109.6">C406</text>
<text x="156" y="110.6">22uF</text>
<text x="156" y="111.8">63V</text>
<text x="156.1" y="109.3">C409</text>
<text x="220.9" y="110.9">X403</text>
<text x="220.9" y="112.1">DC0011/15-TI900-0.12-0</text>
<text x="230.4" y="113.3">X407</text>
<text x="243.2" y="110.9">X405</text>
<text x="243.2" y="112.1">DC0011/15-TI900-0.12-0</text>
<text x="251.1" y="113.3">X409</text>
<text x="167.6" y="115.5">2K</text>
<text x="167.6" y="116.8">0805</text>
<text x="167.6" y="114.2">R406</text>
<text x="230.4" y="114.5">OMNI-220C</text>
<text x="251.1" y="114.5">OMNI-220C</text>
<text x="191.3" y="124.4" transform="rotate(-90 191.3 124.4)">0805</text>
<text x="194.2" y="124.1" transform="rotate(-90 194.2 124.1)">10K</text>
<text x="195.5" y="124.5" transform="rotate(-90 195.5 124.5)">R408</text>
<text x="220.9" y="125.2">X404</text>
<text x="243.2" y="125.2">X406</text>
<text x="111" y="127">R403</text>
<text x="111.1" y="131.1">1206</text>
<text x="111.7" y="128.2">1.0</text>
<text x="115.6" y="131.9">C404</text>
<text x="144.5" y="131.9">C407</text>
<text x="156.1" y="131.6">C410</text>
<text x="220.9" y="126.4">DC0011/15-TI900-0.12-0</text>
<text x="230.4" y="127.6">X408</text>
<text x="230.4" y="128.8">OMNI-220C</text>
<text x="243.2" y="126.4">DC0011/15-TI900-0.12-0</text>
<text x="251.1" y="127.6">X410</text>
<text x="251.1" y="128.8">OMNI-220C</text>
<text x="115.3" y="133.1">6.8uF</text>
<text x="115.8" y="135.7">1210</text>
<text x="116.4" y="134.4">50V</text>
<text x="144.5" y="133.1">4.7uF</text>
<text x="144.5" y="134.4">50V</text>
<text x="144.5" y="135.7">1206</text>
<text x="156" y="132.8">22uF</text>
<text x="156" y="134.1">63V</text>
<text x="167.6" y="137.8">590</text>
<text x="167.6" y="136.5">R407</text>
<text x="167.6" y="139">0805</text>
</g>
<g font-size="1.3" fill="#808080">
<text x="41" y="82.8">1</text>
<text x="41" y="84.4">2</text>
<text x="125.9" y="107.3">IN</text>
<text x="129" y="107.3">OUT</text>
<text x="127.4" y="109.6">GND</text>
<text x="202.7" y="125.8">4</text>
<text x="125.9" y="129.6">IN</text>
<text x="127.4" y="131.9">GND</text>
<text x="129" y="129.6">OUT</text>
<text x="202.7" y="127.4">3</text>
<text x="202.7" y="129">2</text>
<text x="202.7" y="130.6">1</text>
</g>
</svg>
